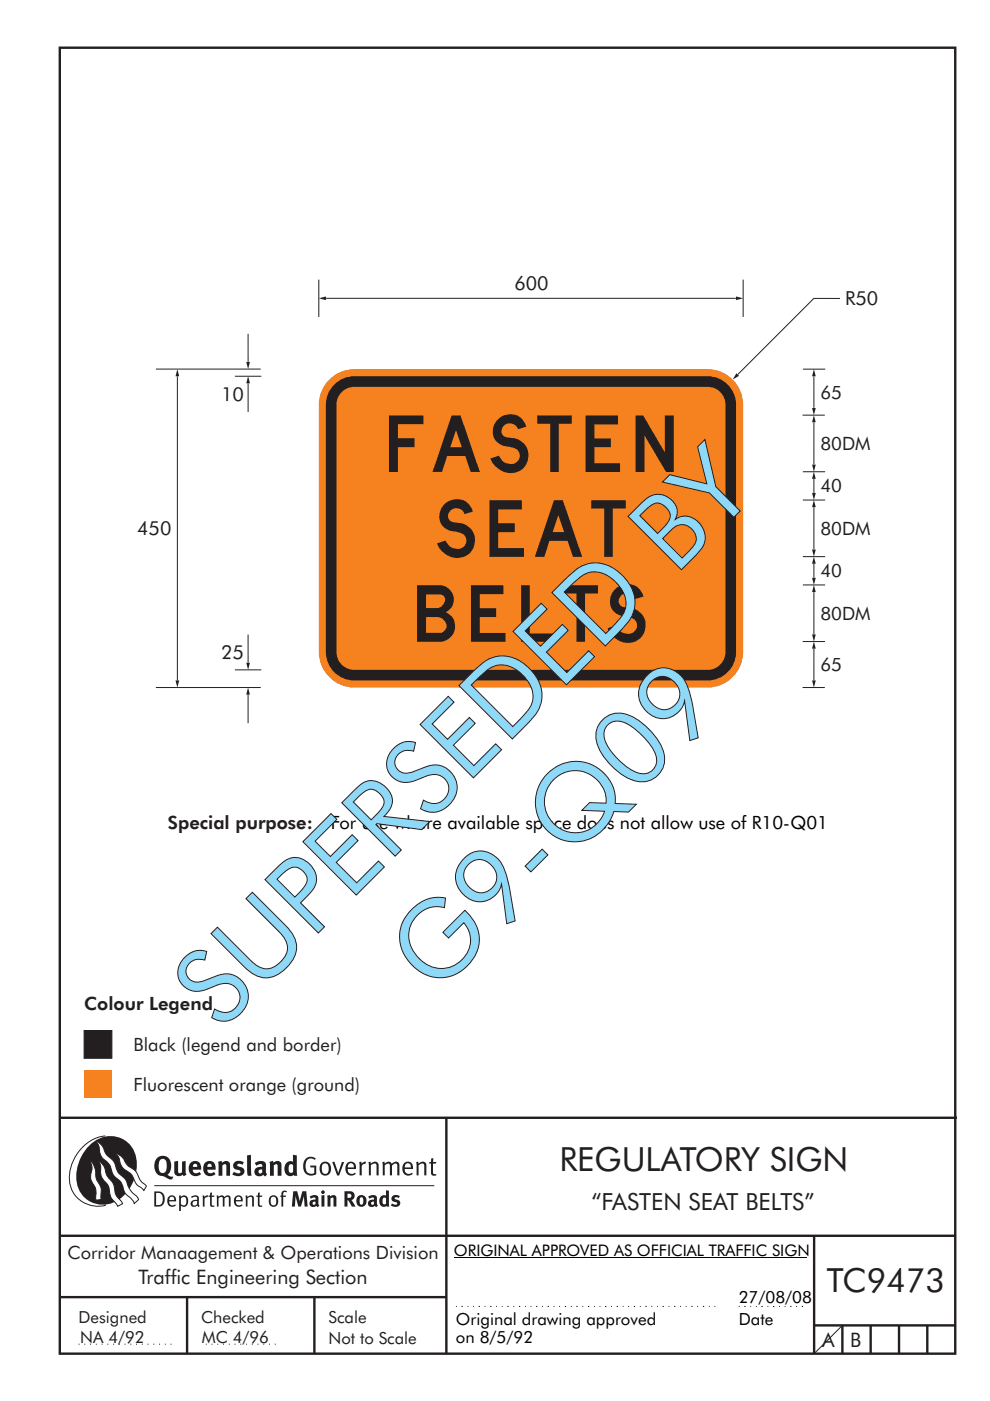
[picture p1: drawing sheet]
<svg xmlns="http://www.w3.org/2000/svg" width="210mm" height="297mm" viewBox="0 0 210 297" stroke-linecap="round" stroke-linejoin="round" font-family="sans-serif">
<g fill="none" stroke="#231f20" stroke-width=".51">
<path d="M12.7 10.1h189.9v276.9h-189.9zM12.7 237h190.3M94.7 236.9v50.1M12.7 262h190M12.7 275h82M39.7 275v12M66.7 275v12M172.7 262v25M172.7 281h30M178.7 281v6M184.7 281v6M190.7 281v6"/>
<path d="M196.7 281v6"/>
</g>
<path d="M16.7 285h20.3M43.6 285h15.1" fill="none" stroke="#231f20" stroke-width=".21" stroke-dasharray=".2 1" stroke-linecap="butt"/>
<path d="M17.8 218.5h5.9v5.9h-5.9z" fill-rule="evenodd" fill="#231f20" stroke="#231f20" stroke-width=".21"/>
<path d="M17.8 226.9h5.9v5.9h-5.9z" fill="#f5821f"/>
<g fill="none" stroke="#000" stroke-width=".21">
<path d="M96.3 266.6h74.7M96.7 277h.2M97.9 277h.2M99.2 277h.1M100.3 277h.2M101.5 277h.3M102.8 277h.2M104 277h.2M105.3 277h.1M106.4 277h.2M107.6 277h.3M108.9 277h.2"/>
<path d="M110.1 277h.2M111.3 277h.2M112.5 277h.2M113.7 277h.3M115 277h.2M116.2 277h.2M117.4 277h.2M118.6 277h.2M119.8 277h.3M121.1 277h.1M122.3 277h.2M123.5 277h.2"/>
<path d="M124.7 277h.3M126 277h.2M127.2 277h.1M128.4 277h.2M129.6 277h.2M130.8 277h.3M132.1 277h.1M133.3 277h.1M134.4 277h.3M135.7 277h.2M136.9 277h.3M138.2 277h.1"/>
<path d="M139.4 277h.1M140.5 277h.3M141.8 277h.2M143 277h.2M144.3 277h.1M145.4 277h.2M146.6 277h.3M147.9 277h.2M149.1 277h.2M150.4 277h.1M151.5 277h.2M156.7 277h.2"/>
<path d="M157.9 277h.2M159.2 277h.1M160.3 277h.2M161.5 277h.3M162.8 277h.2M164 277h.2M165.2 277h.2M166.4 277h.2M167.6 277h.3M168.9 277h.2M170.1 277h.2"/>
</g>
<path d="M69.5 80.9a7.5 7.5 0 0 1 5.6-2.6h75a7.5 7.5 0 0 1 7.5 7.5v52.5a7.5 7.5 0 0 1-7.5 7.5h-75a7.5 7.5 0 0 1-7.5-7.5v-52.5a7.5 7.5 0 0 1 1.9-4.9z" fill-rule="evenodd" fill="#f5821f"/>
<path d="M70.9 81.5a6 6 0 0 1 4.2-1.7h75a6 6 0 0 1 6 6v52.5a6 6 0 0 1-6 6h-75a6 6 0 0 1-6-6v-52.5a6 6 0 0 1 1.8-4.3z" fill-rule="evenodd" fill="#231f20"/>
<path d="M72.5 83.1a3.8 3.8 0 0 1 2.6-1.1h75a3.8 3.8 0 0 1 3.8 3.8v52.5a3.8 3.8 0 0 1-3.8 3.7h-75a3.8 3.8 0 0 1-3.7-3.7v-52.5a3.8 3.8 0 0 1 1.1-2.7z" fill-rule="evenodd" fill="#f5821f"/>
<path d="M69.2 63.2h86.9" fill="none" stroke="#231f20" stroke-width=".21"/>
<g fill="#231f20">
<path d="M67.6 63.2l1.5-.3v.7z"/>
<path d="M156.1 62.9l1.5 .3-1.5 .4z"/>
</g>
<path d="M67.6 59.3v7.9M157.6 59.3v7.9M178.2 63.3h-5.6l-16.1 16.1" fill="none" stroke="#231f20" stroke-width=".21"/>
<path d="M156.2 79.1l.6 .6-1.4 .8z" fill="#231f20"/>
<path d="M172.6 137.6v6.6" fill="none" stroke="#231f20" stroke-width=".21"/>
<g fill="#231f20">
<path d="M172.6 136l.4 1.5h-.8z"/>
<path d="M172.2 144.3h.8l-.4 1.5z"/>
</g>
<path d="M172.6 79.8v6.7" fill="none" stroke="#231f20" stroke-width=".21"/>
<g fill="#231f20">
<path d="M172.6 78.3l.4 1.5h-.8z"/>
<path d="M172.2 86.5h.8l-.4 1.5z"/>
</g>
<path d="M172.6 125.6v8.9" fill="none" stroke="#231f20" stroke-width=".21"/>
<g fill="#231f20">
<path d="M172.6 124l.4 1.5h-.8z"/>
<path d="M172.2 134.5h.8l-.4 1.5z"/>
</g>
<path d="M172.6 107.6v8.9" fill="none" stroke="#231f20" stroke-width=".21"/>
<g fill="#231f20">
<path d="M172.6 106l.4 1.5h-.8z"/>
<path d="M172.2 116.5h.8l-.4 1.5z"/>
</g>
<path d="M172.6 89.6v8.9" fill="none" stroke="#231f20" stroke-width=".21"/>
<g fill="#231f20">
<path d="M172.6 88l.4 1.5h-.8z"/>
<path d="M172.2 98.5h.8l-.4 1.5z"/>
</g>
<path d="M172.6 119.6v2.9" fill="none" stroke="#231f20" stroke-width=".21"/>
<g fill="#231f20">
<path d="M172.6 118l.4 1.5h-.8z"/>
<path d="M172.2 122.5h.8l-.4 1.5z"/>
</g>
<path d="M172.6 101.6v2.9" fill="none" stroke="#231f20" stroke-width=".21"/>
<g fill="#231f20">
<path d="M172.6 100l.4 1.5h-.8z"/>
<path d="M172.2 104.5h.8l-.4 1.5z"/>
</g>
<path d="M33.1 78.3h22.2M37.6 79.8v64.4M170.3 78.3h4.7M170.2 88h4.8M170.3 106h4.7M170.3 118h4.7M170.3 100h4.7M170.3 136h4.7M170.3 124h4.7M33.1 145.8h22.2M170.2 145.8h4.8" fill="none" stroke="#231f20" stroke-width=".21"/>
<g fill="#231f20">
<path d="M37.6 78.3l.4 1.5h-.8z"/>
<path d="M37.2 144.3h.8l-.4 1.5z"/>
</g>
<path d="M52.6 147.3v6" fill="none" stroke="#231f20" stroke-width=".21"/>
<path d="M52.6 145.8l.4 1.5h-.8z" fill="#231f20"/>
<path d="M52.6 81.3v6" fill="none" stroke="#231f20" stroke-width=".21"/>
<path d="M52.6 79.8l.4 1.5h-.8z" fill="#231f20"/>
<path d="M52.6 70.8v5.9" fill="none" stroke="#231f20" stroke-width=".21"/>
<path d="M52.2 76.7h.8l-.4 1.6z" fill="#231f20"/>
<path d="M52.6 134.5v6" fill="none" stroke="#231f20" stroke-width=".21"/>
<path d="M52.2 140.5h.8l-.4 1.5z" fill="#231f20"/>
<path d="M49.8 79.8h5.6M49.8 142h5.6M178.7 281l-6 6" fill="none" stroke="#231f20" stroke-width=".21"/>
<g fill="#231f20">
<path d="M64.9 245.6a1.61 1.61 0 0 1 2.1 0l-.2 .3a1.17 1.17 0 0 0-1.4-.2 1.17 1.17 0 0 0-.6 1.3 1.42 1.42 0 0 0 1.2 1.9l.7-.2v-1.2h-.8l-.1-.4h1.3v1.8a1.82 1.82 0 0 1-2.2 0 1.82 1.82 0 0 1-.6-2.1l.2-.7z" fill-rule="evenodd"/>
<path d="M68.2 246.5a1.77 1.77 0 0 0 .4 2.7 1.39 1.39 0 0 0 1.4-.5 1.39 1.39 0 0 0 .2-1.5 1.19 1.19 0 0 0-2-.7zM68.5 246.8a.83 .83 0 0 1 1 .1 .83 .83 0 0 1 .2 1 .75 .75 0 0 1-.6 1 .75 .75 0 0 1-.8-.8v-1z" fill-rule="evenodd"/>
<path d="M70.5 246.4l.4-.1 .8 2.4 .8-2.3h.5l-1.1 2.8h-.4z" fill-rule="evenodd"/>
<path d="M73.6 246.7a1.74 1.74 0 0 0 .5 2.5h.9l.5-.3-.2-.3a.89 .89 0 0 1-1.1 .2 .89 .89 0 0 1-.4-.9h1.7a1.15 1.15 0 0 0-.5-1.4 1.15 1.15 0 0 0-1.4 .2zM73.9 246.9a.67 .67 0 0 1 .9-.2 .67 .67 0 0 1 .3 .8h-1.3z" fill-rule="evenodd"/>
<path d="M76.2 246.4l.4-.1 .1 .4 .5-.4h.4l-.1 .5a.61 .61 0 0 0-.8 .6v1.8h-.4z" fill-rule="evenodd"/>
<path d="M78.1 246.4l.4-.1 .2 .4a.89 .89 0 0 1 .9-.4 .89 .89 0 0 1 .7 .7v2.2h-.4v-2.2l-.1-.2-.4-.1-.7 .4v2.1h-.5z" fill-rule="evenodd"/>
<path d="M81.1 246.4l.4-.1 .1 .4a.83 .83 0 0 1 .8-.4 .83 .83 0 0 1 .7 .5 .86 .86 0 0 1 .9-.5 .86 .86 0 0 1 .7 .7v2.2h-.4l-.1-2.3a.5 .5 0 0 0-.8 0l-.3 .2v2.1h-.4v-2.2l-.4-.3-.7 .4v2.1h-.4z" fill-rule="evenodd"/>
<path d="M85.7 246.7a1.74 1.74 0 0 0 .5 2.5h.9l.4-.3-.1-.3a.89 .89 0 0 1-1.1 .2 .89 .89 0 0 1-.5-.9h1.8a1.15 1.15 0 0 0-.5-1.4 1.15 1.15 0 0 0-1.4 .2zM86 246.9a.67 .67 0 0 1 .9-.2 .67 .67 0 0 1 .3 .8h-1.4z" fill-rule="evenodd"/>
<path d="M88.2 246.4l.5-.1 .1 .4a.89 .89 0 0 1 .9-.4 .89 .89 0 0 1 .7 .7v2.2h-.4v-2.2l-.1-.2-.3-.1-.8 .4v2.1h-.4z" fill-rule="evenodd"/>
<path d="M91.4 245.6l.5-.1v.9h.7l-.2 .3h-.6l.1 2.1 .1 .1h.5l.1 .3a.71 .71 0 0 1-1.2-.6v-1.9h-.3v-.3h.3z" fill-rule="evenodd"/>
<path d="M37 246.3l.8-.2v2a.46 .46 0 0 0 .2 .6 .46 .46 0 0 0 .6-.2v-2.2l.8-.2v2.4l.2 .5-.6 .4-.2-.3a1.03 1.03 0 0 1-1.2 .2 1.03 1.03 0 0 1-.6-1.1z" fill-rule="evenodd"/>
<path d="M40.4 246.6a1.64 1.64 0 0 0 0 2.3 1.64 1.64 0 0 0 2.3 0l-.4-.4a.78 .78 0 0 1-.9 .3 .78 .78 0 0 1-.5-.8h1.8a1.37 1.37 0 0 0-.6-1.6 1.37 1.37 0 0 0-1.7 .2zM41 246.9a.48 .48 0 0 1 .7-.1 .48 .48 0 0 1 .1 .6h-.9z" fill-rule="evenodd"/>
<path d="M43.5 246.6a1.65 1.65 0 0 0-.2 2 1.65 1.65 0 0 0 1.9 .7l.5-.4-.3-.4a.78 .78 0 0 1-.9 .3 .78 .78 0 0 1-.5-.8h1.7a1.37 1.37 0 0 0-.5-1.6 1.37 1.37 0 0 0-1.7 .2zM44.1 246.9a.48 .48 0 0 1 .6-.1 .48 .48 0 0 1 .2 .6h-.9z" fill-rule="evenodd"/>
<path d="M46.2 246.3l.8-.2 .1 .4a.95 .95 0 0 1 1-.3 .95 .95 0 0 1 .7 .8v2.3h-.8v-2.3l-.3-.2-.5 .3v2.2h-.8z" fill-rule="evenodd"/>
<path d="M49.6 246.5a1.73 1.73 0 0 1 2.1-.1l-.2 .6-.6-.2a.42 .42 0 0 0-.6 .2l.2 .3a1.23 1.23 0 0 1 1.4 1 1.47 1.47 0 0 1-2.3 .9l-.3-.2 .3-.6 .7 .3a.47 .47 0 0 0 .7-.3 .87 .87 0 0 0-1-.5l-.4-.2-.1-.4z" fill-rule="evenodd"/>
<path d="M54 246.6l.4 .6 .3-.2a.62 .62 0 0 1 .9 0v.4a1.21 1.21 0 0 0-1.3 .3 1.21 1.21 0 0 0-.2 1.3 1.19 1.19 0 0 0 1.7 .1l.5 .3 .4-.5-.3-.3v-1.4a.96 .96 0 0 0-1.3-1zM55 248l.6-.1v.7a.43 .43 0 0 1-.7 .1 .43 .43 0 0 1 .1-.7z" fill-rule="evenodd"/>
<path d="M57.1 246.3l.8-.2 .1 .4a.95 .95 0 0 1 1-.3 .95 .95 0 0 1 .7 .8v2.3h-.8v-2.3l-.3-.2-.5 .3v2.2h-.8z" fill-rule="evenodd"/>
<path d="M62.1 244.8l.1 1.5a1.29 1.29 0 0 0-1.4 .2 1.29 1.29 0 0 0-.5 1.3 1.24 1.24 0 0 0 .5 1.4 1.24 1.24 0 0 0 1.5-.1v.2h.8l-.1-4.3zM61.5 246.9l.4-.1 .3 .2v1.5l-.3 .1a.48 .48 0 0 1-.7-.4 1.52 1.52 0 0 1 .3-1.3z" fill-rule="evenodd"/>
<path d="M52.4 245l.8-.2 .2 4.5h-.8l-.1-.2z" fill-rule="evenodd"/>
</g>
<path d="M22.4 240.8a9 9 0 0 0-7.4 10.9 6.2 6.2 0 0 0 7.5 3.8M32.7 251.4h59.4" fill="none" stroke="#231f20" stroke-width=".21"/>
<path d="M19.1 242.7a5.7 5.7 0 0 1 6.5-1.4 5.7 5.7 0 0 1 3.4 5.7 8.6 8.6 0 0 1-6.2 8.3 5.7 5.7 0 0 1-6.6-7 9.9 9.9 0 0 1 2.9-5.6z" fill-rule="evenodd" fill="#231f20"/>
<path d="M24.4 244.5a3.1 3.1 0 0 1 2.3 2.2l.8 .7a3.2 3.2 0 0 1 2 2.4l.4 .6 1.2 1.1-.6 .9-.2-.3a3.5 3.5 0 0 1-1.9-2.1 3.8 3.8 0 0 0-2.1-2.1 3.5 3.5 0 0 1-1-2.3zM20.4 241.9a3.4 3.4 0 0 1 1.9 2.5l.7 .8a3.3 3.3 0 0 1 1.7 2.6 4.4 4.4 0 0 0 1.7 2l.3 .3a6.1 6.1 0 0 0 2.4 3.7l.3 .5-.9 .9a6.1 6.1 0 0 0-2-2.2l-.3-.8a3.6 3.6 0 0 0-1.9-2.8l-.6-1a3.6 3.6 0 0 0-1.9-2.8 3.7 3.7 0 0 1-.8-2.4zM21 246.1a3.4 3.4 0 0 1 1.5 2.7l.6 1a3.8 3.8 0 0 1 1.3 3.1l.4 .7 1.2 1.6-1 .6-.5-.8a3.2 3.2 0 0 1-1.3-2.8 4.3 4.3 0 0 0-1.4-2.2 4.7 4.7 0 0 1-.5-2.9zM19.2 246.1a5.1 5.1 0 0 1 1.2 3.7l.3 .7a3.1 3.1 0 0 1 .7 3l.1 .8-1.2 .2v-.8a3.5 3.5 0 0 0-.9-3.2 3.6 3.6 0 0 1 .1-2.6z" fill-rule="evenodd" fill="#fff" stroke="#231f20" stroke-width=".21"/>
<g fill="#231f20">
<path d="M33.3 245.5a2.51 2.51 0 0 0 .5 3.7l.7 .1a2.79 2.79 0 0 0 2 .7l.3-.5h-.6l-.7-.4a2.56 2.56 0 0 0 0-3.8 1.83 1.83 0 0 0-2.2 .2zM34 245.9a.87 .87 0 0 1 1 0 .87 .87 0 0 1 .4 .9v.4a1.17 1.17 0 0 1-.9 1.5l-.3-.1a2.38 2.38 0 0 1-.2-2.7z" fill-rule="evenodd"/>
<path d="M33.1 252.9v2.6a1.12 1.12 0 0 0 1.2-.3 1.12 1.12 0 0 0 .2-1.2l-.1-.5-.3-.4zM32.7 252.6h1.1a1.67 1.67 0 0 1 1.1 1.7 1.67 1.67 0 0 1-1.2 1.5h-1zM36 253.9l-.1 .5h1.1a.55 .55 0 0 0-.3-.6 .55 .55 0 0 0-.7 .1zM35.8 253.7a.95 .95 0 0 1 1.1-.1 .95 .95 0 0 1 .4 1.1h-1.4a.72 .72 0 0 0 .4 .8 .72 .72 0 0 0 .9-.2l.1 .3a1.15 1.15 0 0 1-1.5 0 1.15 1.15 0 0 1-.3-1.5zM38.4 254.1v1.2a.7 .7 0 0 0 .9 .1 .7 .7 0 0 0 .2-.9 .61 .61 0 0 0-.4-.7 .61 .61 0 0 0-.7 .3zM38 253.5l.3-.1v.4a.95 .95 0 0 1 1.3-.2 .95 .95 0 0 1 .3 1.2 .92 .92 0 0 1-.5 1 .92 .92 0 0 1-1-.2v1.1l-.4 .1zM40.9 254.8a.5 .5 0 0 0 .2 .8 .5 .5 0 0 0 .7-.4v-.6zM40.5 253.7a1 1 0 0 1 1.7 .3v1.4l.2 .2-.2 .3-.4-.3a.78 .78 0 0 1-1.3-.1 .78 .78 0 0 1 .8-1.1h.5a.58 .58 0 0 0-.3-.7 .58 .58 0 0 0-.7 .3zM42.9 253.5l.4-.1 .1 .4 .3-.3 .5-.1-.2 .4a.52 .52 0 0 0-.6 .6v1.4h-.4zM44.6 252.9l.4-.1-.1 .7h.6l-.1 .3h-.5v1.5a.35 .35 0 0 0 .5 .3l.1 .2a.57 .57 0 0 1-.6 .1 .57 .57 0 0 1-.3-.5v-1.6h-.3v-.3h.3zM45.9 253.5l.4-.1 .1 .4 .2-.2a.64 .64 0 0 1 1 .2 .7 .7 0 0 1 .7-.4 .7 .7 0 0 1 .6 .7v1.7h-.4v-1.7l-.3-.3-.6 .3v1.7h-.3v-1.6a.38 .38 0 0 0-.3-.5 .38 .38 0 0 0-.5 .2l-.1 .2v1.7h-.4zM50.2 253.9l-.2 .5h1.1a.55 .55 0 0 0-.2-.6 .55 .55 0 0 0-.7 .1zM49.9 253.7a.95 .95 0 0 1 1.2-.1 .95 .95 0 0 1 .4 1.1h-1.5a.72 .72 0 0 0 .4 .8 .72 .72 0 0 0 .9-.2l.1 .3a1.15 1.15 0 0 1-1.5 0 1.15 1.15 0 0 1-.2-1.5zM52.1 253.5l.3-.1 .1 .4a.72 .72 0 0 1 .8-.4 .72 .72 0 0 1 .6 .6v1.8h-.4v-1.6a.45 .45 0 0 0-.3-.5 .45 .45 0 0 0-.6 .3l-.1 .1v1.7h-.4zM54.7 252.9l.4-.1v.7h.5l-.1 .3h-.4v1.5a.35 .35 0 0 0 .5 .3v.2a.57 .57 0 0 1-.6 .1 .57 .57 0 0 1-.3-.5v-1.6h-.3v-.3h.3zM57.6 253.9l-.2 .7a.65 .65 0 0 0 .2 .8 .65 .65 0 0 0 .9-.2l.1-.1a.93 .93 0 0 0-.8-1.4zM57.3 253.7a1.12 1.12 0 0 1 1.4 .1 1.12 1.12 0 0 1 .2 1.4 1.01 1.01 0 0 1-1.2 .6 1.01 1.01 0 0 1-.7-1.2zM59.9 252.6l.5-.2 .5 .2-.2 .2-.3-.1-.3 .2v.6h.6l-.1 .3h-.5v2h-.4v-2h-.2v-.3h.2zM62.2 252.6l-.3 3.2h.6l.2-2.3 .6 2.3h.5l.7-2.3 .1 2.3h.7l-.3-3.2h-.9l-.5 2.1-.6-2.1zM65.7 253.7l.2 .5a.51 .51 0 0 1 .6-.4 .51 .51 0 0 1 .4 .4v.1a.88 .88 0 0 0-1.1 .4 .88 .88 0 0 0 .2 1.1 .9 .9 0 0 0 1.1-.2l.3 .3 .3-.3-.2-.3v-1.1a.87 .87 0 0 0-.5-.8 .87 .87 0 0 0-.9 .1zM66.4 254.8h.5v.5l-.2 .1h-.2l-.2-.1zM68.2 253.5v2.3h.6v-2.4zM68.1 252.8a.4 .4 0 0 0 .8 0 .4 .4 0 0 0-.8 0zM69.4 253.5l.1 2.3h.6v-1.7a.33 .33 0 0 1 .4-.2 .33 .33 0 0 1 .2 .4v1.5h.7v-1.7a.75 .75 0 0 0-.6-.7 .75 .75 0 0 0-.8 .3l-.1-.3zM73.1 252.6v3.2h.6v-1.3l.3 .2 .6 1.1h.8l-.9-1.4a.94 .94 0 0 0 .7-1 .94 .94 0 0 0-.9-.8zM73.7 253.1a.51 .51 0 0 1 .7 .1 .51 .51 0 0 1-.2 .7l-.5 .1zM75.9 253.7a1.19 1.19 0 0 0-.1 1.7 1.19 1.19 0 0 0 1.7 0 1.19 1.19 0 0 0 0-1.6 1.19 1.19 0 0 0-1.6-.1zM76.5 253.9l.2-.1a.99 .99 0 0 1 0 1.6 1.06 1.06 0 0 1-.2-1.5zM78.1 253.7l.3 .5a.51 .51 0 0 1 .5-.4 .51 .51 0 0 1 .4 .4v.1a.88 .88 0 0 0-1.1 .4 .88 .88 0 0 0 .2 1.1 .9 .9 0 0 0 1.1-.2l.3 .3 .4-.3-.2-.3v-1.1a.87 .87 0 0 0-.5-.8 .87 .87 0 0 0-1 .1zM78.8 254.8h.5v.5l-.1 .1h-.3l-.2-.1zM81.9 252.4v1.1a1.2 1.2 0 0 0-1.4 .6 1.2 1.2 0 0 0 .2 1.4l.5 .4 .8-.2v.1h.6l-.1-3.3zM81.4 253.9l.5 .2-.1 1.1a.46 .46 0 0 1-.6 0 .46 .46 0 0 1-.1-.5zM83.3 253.6a.79 .79 0 0 0-.2 .9 .79 .79 0 0 0 .9 .4 .33 .33 0 0 1 .1 .5 .33 .33 0 0 1-.5 0l-.5-.2-.2 .4a1.15 1.15 0 0 0 1.2 .3 1.15 1.15 0 0 0 .8-1 1.49 1.49 0 0 0-1.2-.8 .4 .4 0 0 1 .3-.3 .4 .4 0 0 1 .4 .1l.2 .1 .2-.4a1.47 1.47 0 0 0-1.5 0z" fill-rule="evenodd"/>
</g>
<g font-size="22.4" fill="#8ed8f8">
<text x="92.2" y="211.1" transform="rotate(-45 92.2 211.1)">G9-Q09</text>
<text x="46.6" y="218.7" transform="rotate(-45 46.6 218.7)">SUPERSEDED BY</text>
</g>
<g font-size="12" fill="#231f20">
<text x="82.5" y="100.1">FASTEN</text>
<text x="92.7" y="118.1">SEAT</text>
<text x="88.5" y="136.1">BELTS</text>
</g>
<g font-size="7.1" fill="#231f20">
<text x="118.7" y="248.3">REGULATORY SIGN</text>
<text x="175.4" y="274">TC9473</text>
</g>
<text font-size="5" fill="#231f20" x="125.4" y="256.6">“FASTEN SEAT BELTS”</text>
<g font-size="4.2" fill="#231f20">
<text x="29.4" y="272.3">Traffic Engineering Section</text>
<text x="174.4" y="285.6">A</text>
<text x="180.3" y="285.5">B</text>
</g>
<g font-size="4.1" fill="#231f20">
<text x="109.1" y="61.5">600</text>
<text x="179.2" y="64.7">R50</text>
<text x="46.9" y="85" transform="rotate(1 46.9 85)">10</text>
<text x="29.1" y="113.5">450</text>
<text x="46.9" y="139.7" transform="rotate(1 46.9 139.7)">25</text>
</g>
<g font-size="3.9" fill="#231f20">
<text x="174" y="84.6">65</text>
<text x="174" y="95.4">80DM</text>
<text x="174" y="104.4">40</text>
<text x="174" y="113.4">80DM</text>
<text x="174" y="122.4">40</text>
<text x="174" y="131.4">80DM</text>
<text x="174" y="142.3">65</text>
<text x="35.6" y="175.7">Special purpose:</text>
<text x="17.8" y="214.2">Colour Legend</text>
<text x="28.3" y="222.9">Black (legend and border)</text>
<text x="28.3" y="231.3">Fluorescent orange (ground)</text>
<text x="14.3" y="267">Corridor Manaagement &amp; Operations Division</text>
</g>
<text font-size="3.9" x="70.2" y="175.7">For use where available space does not allow use of R10-Q01</text>
<g font-size="3.6">
<text x="96.7" y="281">Original drawing approved</text>
<text x="156.7" y="276.2">27/08/08</text>
<text x="156.7" y="281">Date</text>
<text x="96.7" y="284.7">on 8/5/92</text>
</g>
<g font-size="3.5" fill="#231f20">
<text x="16.7" y="280.5">Designed</text>
<text x="42.7" y="280.5">Checked</text>
<text x="69.7" y="280.5">Scale</text>
<text x="17" y="284.8">NA 4/92</text>
<text x="42.8" y="284.8">MC 4/96</text>
<text x="69.7" y="285">Not to Scale</text>
</g>
<text font-size="3.4" x="96.3" y="266.3">ORIGINAL APPROVED AS OFFICIAL TRAFFIC SIGN</text>
</svg>
